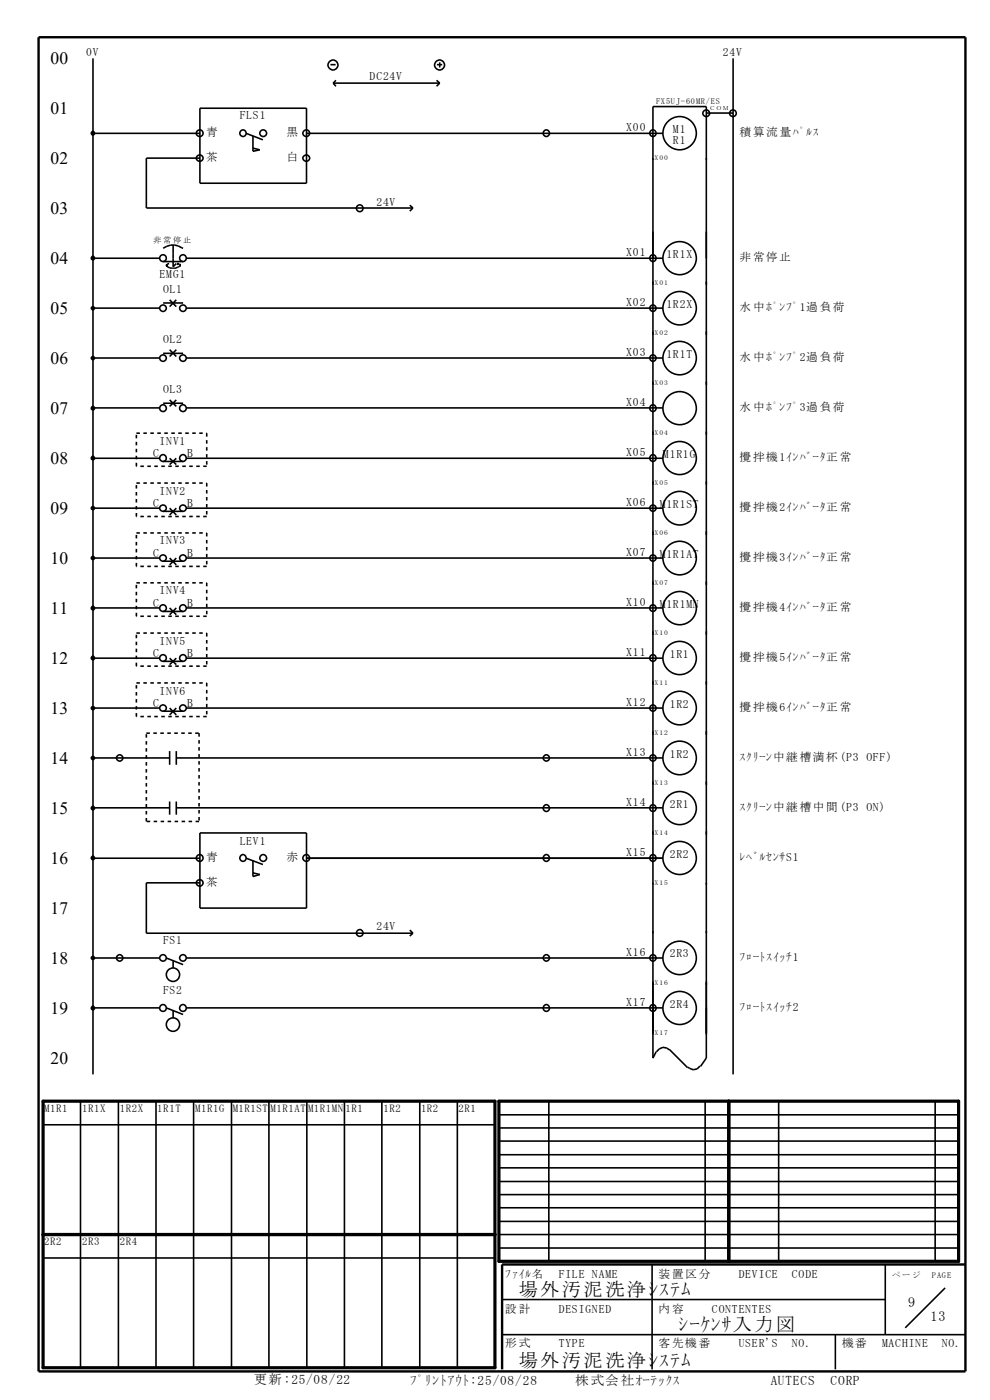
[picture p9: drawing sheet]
<svg xmlns="http://www.w3.org/2000/svg" width="210mm" height="297mm" viewBox="0 0 210 297" stroke-linecap="round" stroke-linejoin="round" font-family="sans-serif">
<path d="M9.1 233.6h95.9v56.6h-95.9zM105.8 233.6h97.5v34h-97.5zM154.6 233.6v34M9.1 261.9h95.9" fill="none" stroke="#000" stroke-width=".68"/>
<g fill="none" stroke="#000" stroke-width=".34">
<path d="M19.7 12.4v215.5M70.1 13.7h1.1M70.7 17.6h22.6M70.7 17.6l.6 .7M71.3 17l-.6 .6M92.6 17l.7 .6M92.7 13.7h1.1M93.3 13.2v1.1M93.3 17.6l-.7 .7M155.5 12.4v215.5M19.7 28.3h22.7M42.4 23h22.6v15.9h-22.6z"/>
<path d="M42.4 33.5h-11.4v10.6h56.6M52.2 28.3l3.6 1.4M53.7 28.8v3.3l1.4-.3-1.4-.4M65 28.3h75.6M149.8 24h5.7M19.7 54.8h14.2M34.6 52.7a3.6 3.6 0 0 1 4.2 0M34.6 55.5h4.2M35.9 55.9l-.5 .3a.56 .56 0 0 0 .7 .6 2.03 2.03 0 0 0 2-.4v-.3l-.5-.2M36.7 51.9v4.7l.7-.7M37.6 55.9h.3M37.6 55.9l.2 .3"/>
<path d="M39.5 54.8h101.1M86.9 43.5l.7 .6M87.6 44.1l-.7 .7M19.7 65.4h14.2M19.7 75.9h14.2M34.6 64.3h4.2M34.6 75h4.2M36 63.6l1.4 1.4M36 74.2l1.4 1.4M37.4 63.6l-1.4 1.4M37.4 74.2l-1.4 1.4M39.5 65.4h101.1"/>
<path d="M39.5 75.9h101.1M19.7 97.2h14.2M19.7 86.5h14.2M34.6 85.5h4.2M34.6 97.9h4.2M36 84.8l1.4 1.4M36 97.2l1.4 1.4M37.4 84.8l-1.4 1.4M37.4 97.2l-1.4 1.4M39.5 97.2h101.1M39.5 86.5h101.1M19.7 107.8h14.2"/>
<path d="M19.7 118.4h14.2M34.6 108.5h4.2M34.6 119.1h4.2M36 107.8l1.4 1.5M36 118.4l1.4 1.4M37.4 107.8l-1.4 1.5M37.4 118.4l-1.4 1.4M39.5 107.8h101.1M39.5 118.4h101.1M19.7 129h14.2M19.7 139.6h14.2M34.6 129.7h4.2"/>
<path d="M36 129l1.4 1.4M36 139.6l1.4 1.4M37.4 129l-1.4 1.4M37.4 139.6l-1.4 1.4M39.5 129h101.1M39.5 139.6h101.1M19.7 150.2h14.2M34.6 140.3h4.2M34.6 150.9h4.2M36 150.2l1.4 1.5M36 159.3v2.9M37.4 150.2l-1.4 1.5"/>
<path d="M37.4 159.3v2.9M39.5 150.2h101.1M19.7 160.8h16.3M19.7 171.4h16.3M36 170v2.8M37.4 170v2.8M37.4 160.8h103.2M37.4 171.4h103.2M42.4 176.7h22.6v15.9h-22.6zM19.7 182.1h22.7M42.4 187.3h-11.4v10.7h56.6M52.2 182.1l3.6 1.3"/>
<path d="M53.7 182.6v3.3l1.4-.4-1.4-.3M65 182.1h75.6M86.9 197.3l.7 .7M87.6 198l-.7 .6M19.7 203.2h14.2M19.7 213.8h14.2M35.3 203.2l3.5 1.4M35.3 213.8l3.5 1.4M36.7 203.8v1.5M36.7 214.4v1.6M39.5 203.2h101.1M39.5 213.8h101.1"/>
<path d="M9.1 238.6h95.9M17.1 233.6v56.6M25.1 233.6v56.6M33.1 233.6v56.6M41.1 233.6v56.6M49.1 233.6v56.6M57 233.6v56.6M65.1 233.6v56.6M73.1 233.6v56.6M81 233.6v56.6M89 233.6v56.6M97 233.6v56.6"/>
<path d="M105.8 239.3h97.5M105.8 236.5h97.5M116.4 233.6v34M139.2 223.1l-.7 1.4v-201.9h11.3v201.9l-1.2 1.7M142 222.7a1.65 1.65 0 0 0-2.8 .4M142 222.6l3.9 3.9M148.5 226.2a1.58 1.58 0 0 1-2.6 .2M149.6 233.6v34M165.2 233.6v34M198.4 233.6v34M105.8 259.1h97.5M105.8 256.2h97.5"/>
<path d="M105.8 253.4h97.5M105.8 250.6h97.5M105.8 247.8h97.5M105.8 245h97.5M105.8 242.1h97.5M9.1 266.9h95.9M105.8 264.8h97.5M105.8 261.9h97.5M106.5 275.7h81.3M138.3 268.2v22.3M187.8 268.2v14.9M200.5 273.2l-8.5 8.5"/>
<path d="M106.5 283.1h98.3M177.2 283.1v7.4"/>
<circle cx="70.6" cy="13.8" r="1.05"/>
<circle cx="93.2" cy="13.8" r="1.05"/>
<circle cx="42.4" cy="28.3" r=".71"/>
<circle cx="42.4" cy="33.6" r=".69"/>
<circle cx="51.5" cy="28.2" r=".68"/>
<circle cx="55.8" cy="28.3" r=".71"/>
<circle cx="65" cy="28.3" r=".71"/>
<circle cx="65" cy="33.6" r=".69"/>
<circle cx="115.9" cy="28.2" r=".68"/>
<circle cx="138.5" cy="28.2" r=".68"/>
<circle cx="144.2" cy="28.3" r="3.5"/>
<circle cx="149.8" cy="24" r=".71"/>
<circle cx="155.5" cy="24" r=".7"/>
<circle cx="34.6" cy="54.8" r=".71"/>
<circle cx="38.8" cy="54.8" r=".71"/>
<circle cx="76.3" cy="44.2" r=".71"/>
<circle cx="138.5" cy="54.7" r=".69"/>
<circle cx="144.2" cy="54.8" r="3.5"/>
<circle cx="34.6" cy="65.4" r=".69"/>
<circle cx="34.6" cy="76" r=".69"/>
<circle cx="38.8" cy="76" r=".69"/>
<circle cx="38.8" cy="65.4" r=".69"/>
<circle cx="138.5" cy="65.4" r=".67"/>
<circle cx="138.5" cy="76" r=".67"/>
<circle cx="144.2" cy="76" r="3.5"/>
<circle cx="144.2" cy="65.4" r="3.5"/>
<circle cx="34.6" cy="86.6" r=".71"/>
<circle cx="34.6" cy="97.2" r=".71"/>
<circle cx="38.8" cy="86.6" r=".71"/>
<circle cx="38.8" cy="97.2" r=".71"/>
<circle cx="138.5" cy="86.6" r=".69"/>
<circle cx="138.5" cy="97.2" r=".69"/>
<circle cx="144.2" cy="86.6" r="3.5"/>
<circle cx="144.2" cy="97.2" r="3.5"/>
<circle cx="34.6" cy="118.4" r=".68"/>
<circle cx="34.6" cy="107.8" r=".68"/>
<circle cx="38.8" cy="118.4" r=".68"/>
<circle cx="38.8" cy="107.8" r=".68"/>
<circle cx="138.5" cy="118.4" r=".66"/>
<circle cx="138.5" cy="107.8" r=".66"/>
<circle cx="144.2" cy="107.8" r="3.5"/>
<circle cx="144.2" cy="118.4" r="3.5"/>
<circle cx="34.6" cy="129" r=".7"/>
<circle cx="34.6" cy="139.6" r=".7"/>
<circle cx="38.8" cy="139.6" r=".7"/>
<circle cx="38.8" cy="129" r=".7"/>
<circle cx="138.5" cy="139.6" r=".68"/>
<circle cx="138.5" cy="129" r=".68"/>
<circle cx="144.2" cy="139.6" r="3.5"/>
<circle cx="144.2" cy="129" r="3.5"/>
<circle cx="34.6" cy="150.2" r=".69"/>
<circle cx="38.8" cy="150.2" r=".69"/>
<circle cx="138.5" cy="150.2" r=".66"/>
<circle cx="144.2" cy="150.2" r="3.5"/>
<circle cx="25.4" cy="160.8" r=".67"/>
<circle cx="115.9" cy="171.4" r=".68"/>
<circle cx="115.9" cy="160.8" r=".66"/>
<circle cx="138.5" cy="171.4" r=".69"/>
<circle cx="138.5" cy="160.8" r=".66"/>
<circle cx="144.2" cy="160.8" r="3.5"/>
<circle cx="144.2" cy="171.4" r="3.5"/>
<circle cx="42.4" cy="182" r=".71"/>
<circle cx="42.4" cy="187.3" r=".69"/>
<circle cx="51.5" cy="182" r=".68"/>
<circle cx="55.8" cy="182" r=".72"/>
<circle cx="65" cy="182" r=".71"/>
<circle cx="76.3" cy="197.9" r=".71"/>
<circle cx="115.9" cy="182" r=".68"/>
<circle cx="138.5" cy="182" r=".69"/>
<circle cx="144.2" cy="182" r="3.5"/>
<circle cx="25.4" cy="203.2" r=".68"/>
<circle cx="34.6" cy="213.8" r=".71"/>
<circle cx="34.6" cy="203.2" r=".69"/>
<circle cx="36.7" cy="217.4" r="1.42"/>
<circle cx="36.7" cy="206.8" r="1.42"/>
<circle cx="38.8" cy="213.8" r=".71"/>
<circle cx="38.8" cy="203.2" r=".69"/>
<circle cx="115.9" cy="213.8" r=".69"/>
<circle cx="115.9" cy="203.2" r=".67"/>
<circle cx="138.5" cy="213.8" r=".69"/>
<circle cx="138.5" cy="203.2" r=".67"/>
<circle cx="144.2" cy="203.2" r="3.5"/>
<circle cx="144.2" cy="213.8" r="3.5"/>
</g>
<path d="M8.2 7.9h196.6v283h-196.6zM204.8 268.2h-98.3v22.3" fill="none" stroke="#000" stroke-width=".51"/>
<g fill="#000" stroke="#000" stroke-width=".34">
<circle cx="19.7" cy="28.3" r=".36"/>
<circle cx="19.7" cy="54.7" r=".36"/>
<circle cx="19.7" cy="65.4" r=".33"/>
<circle cx="19.7" cy="76" r=".33"/>
<circle cx="19.7" cy="97.2" r=".35"/>
<circle cx="19.7" cy="86.6" r=".35"/>
<circle cx="19.7" cy="118.4" r=".33"/>
<circle cx="19.7" cy="107.8" r=".33"/>
<circle cx="19.7" cy="139.6" r=".36"/>
<circle cx="19.7" cy="129" r=".36"/>
<circle cx="19.7" cy="150.2" r=".33"/>
<circle cx="19.7" cy="171.4" r=".35"/>
<circle cx="19.7" cy="160.8" r=".33"/>
<circle cx="19.7" cy="182" r=".35"/>
<circle cx="19.7" cy="213.9" r=".36"/>
<circle cx="19.7" cy="203.2" r=".33"/>
</g>
<g fill="none" stroke="#000" stroke-width=".34" stroke-dasharray=".7 .7" stroke-linecap="butt">
<path d="M28.9 98.9v-7M28.9 91.9h15M43.9 91.9v7M43.9 98.9h-15M28.9 109.6v-7.1M28.9 102.5h15M28.9 113.1h15M43.9 102.5v7.1M43.9 109.6h-15M43.9 113.1v7.1M28.9 120.2v-7.1M28.9 130.7v-7.1"/>
<path d="M28.9 123.6h15M28.9 134.3h15M43.9 120.2h-15M43.9 123.6v7.1M43.9 130.7h-15M43.9 134.3v7M28.9 141.3v-7M28.9 152v-7.1M28.9 144.9h15M31 155.5h11.2M42.2 155.5v18.8M43.9 141.3h-15"/>
<path d="M43.9 144.9v7.1M43.9 152h-15M31 174.3v-18.8M42.2 174.3h-11.2"/>
</g>
<g font-size="4.1">
<text x="110.1" y="274.8">場外汚泥洗浄ｼｽﾃﾑ</text>
<text x="143.9" y="282.3">ｼｰｹﾝｻ入力図</text>
<text x="110.1" y="290.1">場外汚泥洗浄ｼｽﾃﾑ</text>
</g>
<g font-size="3.7">
<text x="10.7" y="13.6">00</text>
<text x="10.7" y="24.2">01</text>
<text x="10.7" y="34.8">02</text>
<text x="10.7" y="45.4">03</text>
<text x="10.7" y="56.1">04</text>
<text x="10.7" y="66.6">05</text>
<text x="10.7" y="77.2">06</text>
<text x="10.7" y="87.8">07</text>
<text x="10.7" y="98.5">08</text>
<text x="10.7" y="109.1">09</text>
<text x="10.7" y="119.7">10</text>
<text x="10.7" y="130.2">11</text>
<text x="10.7" y="140.9">12</text>
<text x="10.7" y="151.5">13</text>
<text x="10.7" y="162.1">14</text>
<text x="10.7" y="172.6">15</text>
<text x="10.7" y="183.3">16</text>
<text x="10.7" y="193.9">17</text>
<text x="10.7" y="204.5">18</text>
<text x="10.7" y="215.1">19</text>
<text x="10.7" y="225.7">20</text>
</g>
<g font-size="3">
<text x="192.6" y="277.3">9</text>
<text x="197.3" y="280.2">13</text>
</g>
<g font-size="2.8">
<text x="53.8" y="293.6">更新:25/08/22</text>
<text x="87" y="293.8">ﾌﾟﾘﾝﾄｱｳﾄ:25/08/28</text>
<text x="122.1" y="293.7">株式会社ｵｰﾃｯｸｽ</text>
<text x="163.5" y="293.7">AUTECS</text>
<text x="176.2" y="293.7">CORP</text>
</g>
<g font-size="2.5">
<text x="18.3" y="11.8">0V</text>
<text x="153.3" y="11.8">24V</text>
<text x="78.4" y="17">DC24V</text>
<text x="43.7" y="28.9">青</text>
<text x="50.9" y="25.3">FLS1</text>
<text x="60.8" y="28.9">黒</text>
<text x="132.8" y="27.9">X00</text>
<text x="142.7" y="28.2">M1</text>
<text x="156.9" y="28.9">積算流量ﾊﾟﾙｽ</text>
<text x="43.7" y="34.2">茶</text>
<text x="60.8" y="34.2">白</text>
<text x="142.7" y="30.6">R1</text>
<text x="79.8" y="43.6">24V</text>
<text x="33.9" y="58.9">EMG1</text>
<text x="132.8" y="54.4">X01</text>
<text x="141.4" y="54.7">1R1X</text>
<text x="156.9" y="55.4">非常停止</text>
<text x="34.6" y="62.2">OL1</text>
<text x="132.8" y="64.9">X02</text>
<text x="141.4" y="65.3">1R2X</text>
<text x="156.9" y="66.1">水中ﾎﾟﾝﾌﾟ1過 負荷</text>
<text x="34.6" y="72.7">OL2</text>
<text x="132.8" y="75.5">X03</text>
<text x="141.4" y="75.9">1R1T</text>
<text x="156.9" y="76.7">水中ﾎﾟﾝﾌﾟ2過 負荷</text>
<text x="34.6" y="83.3">OL3</text>
<text x="132.8" y="86.1">X04</text>
<text x="156.9" y="87.2">水中ﾎﾟﾝﾌﾟ3過 負荷</text>
<text x="33.9" y="94.3">INV1</text>
<text x="32.5" y="97">C</text>
<text x="39.7" y="96.9">B</text>
<text x="132.8" y="96.8">X05</text>
<text x="140.6" y="97.1">M1R1G</text>
<text x="156.9" y="97.8">攪拌機1ｲﾝﾊﾞｰﾀ正 常</text>
<text x="32.5" y="107.6">C</text>
<text x="33.9" y="104.9">INV2</text>
<text x="39.7" y="107.5">B</text>
<text x="132.8" y="107.4">X06</text>
<text x="139.9" y="107.7">M1R1ST</text>
<text x="156.9" y="108.5">攪拌機2ｲﾝﾊﾞｰﾀ正 常</text>
<text x="32.5" y="118.2">C</text>
<text x="33.9" y="115.5">INV3</text>
<text x="39.7" y="118.1">B</text>
<text x="132.8" y="118">X07</text>
<text x="139.9" y="118.3">M1R1AT</text>
<text x="156.9" y="119.1">攪拌機3ｲﾝﾊﾞｰﾀ正 常</text>
<text x="32.5" y="128.8">C</text>
<text x="33.9" y="126.1">INV4</text>
<text x="39.7" y="128.7">B</text>
<text x="132.8" y="128.5">X10</text>
<text x="139.9" y="129">M1R1MN</text>
<text x="156.9" y="129.6">攪拌機4ｲﾝﾊﾞｰﾀ正 常</text>
<text x="33.9" y="136.8">INV5</text>
<text x="32.5" y="139.4">C</text>
<text x="39.7" y="139.3">B</text>
<text x="132.8" y="139.2">X11</text>
<text x="142.1" y="139.6">1R1</text>
<text x="156.9" y="140.2">攪拌機5ｲﾝﾊﾞｰﾀ正 常</text>
<text x="33.9" y="147.4">INV6</text>
<text x="39.7" y="149.9">B</text>
<text x="132.8" y="149.8">X12</text>
<text x="32.5" y="150">C</text>
<text x="142.1" y="150.1">1R2</text>
<text x="156.9" y="150.9">攪拌機6ｲﾝﾊﾞｰﾀ正 常</text>
<text x="132.8" y="160.4">X13</text>
<text x="142.1" y="160.7">1R2</text>
<text x="156.9" y="161.5">ｽｸﾘｰﾝ中継 槽満杯 (P3 OFF)</text>
<text x="132.8" y="171">X14</text>
<text x="142.1" y="171.4">2R1</text>
<text x="156.9" y="172">ｽｸﾘｰﾝ中継 槽中間 (P3 ON)</text>
<text x="50.9" y="179.2">LEV1</text>
<text x="43.7" y="182.6">青</text>
<text x="60.8" y="182.6">赤</text>
<text x="132.8" y="181.6">X15</text>
<text x="142.1" y="182">2R2</text>
<text x="156.9" y="182.6">ﾚﾍﾞﾙｾﾝｻS1</text>
<text x="43.7" y="188">茶</text>
<text x="79.8" y="197.4">24V</text>
<text x="34.6" y="200.3">FS1</text>
<text x="132.8" y="202.8">X16</text>
<text x="142.1" y="203.1">2R3</text>
<text x="156.9" y="203.9">ﾌﾛｰﾄｽｲｯﾁ1</text>
<text x="34.6" y="210.9">FS2</text>
<text x="132.8" y="213.4">X17</text>
<text x="142.1" y="213.8">2R4</text>
<text x="156.9" y="214.5">ﾌﾛｰﾄｽｲｯﾁ2</text>
<text x="107.2" y="271">ﾌｧｲﾙ名</text>
<text x="118.5" y="271">FILE NAME</text>
<text x="139.7" y="271">装置区 分</text>
<text x="156.7" y="271">DEVICE</text>
<text x="168" y="271">CODE</text>
<text x="107.2" y="278.5">設 計</text>
<text x="118.5" y="278.5">DESIGNED</text>
<text x="139.7" y="278.5">内容</text>
<text x="151" y="278.5">CONTENTES</text>
<text x="107.2" y="285.9">形 式</text>
<text x="118.5" y="285.9">TYPE</text>
<text x="139.7" y="285.9">客先機 番</text>
<text x="156.7" y="285.9">USER'S</text>
<text x="168" y="285.9">NO.</text>
<text x="178.6" y="285.9">機番</text>
<text x="187.1" y="285.9">MACHINE</text>
<text x="199.8" y="285.9">NO.</text>
</g>
<g font-size="2.3">
<text x="9.4" y="235.9">M1R1</text>
<text x="17.4" y="235.9">1R1X</text>
<text x="25.4" y="235.9">1R2X</text>
<text x="33.3" y="235.9">1R1T</text>
<text x="41.4" y="235.9">M1R1G</text>
<text x="49.4" y="235.9">M1R1ST</text>
<text x="57.4" y="235.9">M1R1AT</text>
<text x="65.3" y="235.9">M1R1MN</text>
<text x="73.3" y="235.9">1R1</text>
<text x="81.4" y="235.9">1R2</text>
<text x="89.3" y="235.9">1R2</text>
<text x="97.3" y="235.9">2R1</text>
<text x="9.4" y="264.2">2R2</text>
<text x="17.4" y="264.2">2R3</text>
<text x="25.4" y="264.2">2R4</text>
</g>
<g font-size="1.8">
<text x="139.2" y="22">FX5UJ-60MR/ES</text>
<text x="32.5" y="51.5">非 常 停 止</text>
<text x="189.2" y="271">ペ ー ジ</text>
<text x="197.7" y="271">PAGE</text>
</g>
<g font-size="1.4">
<text x="138.9" y="34">X00</text>
<text x="138.9" y="60.5">X01</text>
<text x="138.9" y="71.1">X02</text>
<text x="138.9" y="81.7">X03</text>
<text x="138.9" y="92.3">X04</text>
<text x="138.9" y="103">X05</text>
<text x="138.9" y="113.5">X06</text>
<text x="138.9" y="124.1">X07</text>
<text x="138.9" y="134.7">X10</text>
<text x="138.9" y="145.4">X11</text>
<text x="138.9" y="156">X12</text>
<text x="138.9" y="166.5">X13</text>
<text x="138.9" y="177.1">X14</text>
<text x="138.9" y="187.8">X15</text>
<text x="138.9" y="209">X16</text>
<text x="138.9" y="219.5">X17</text>
</g>
<text font-size="1.2" x="150.5" y="23.3">ＣＯＭ</text>
</svg>
